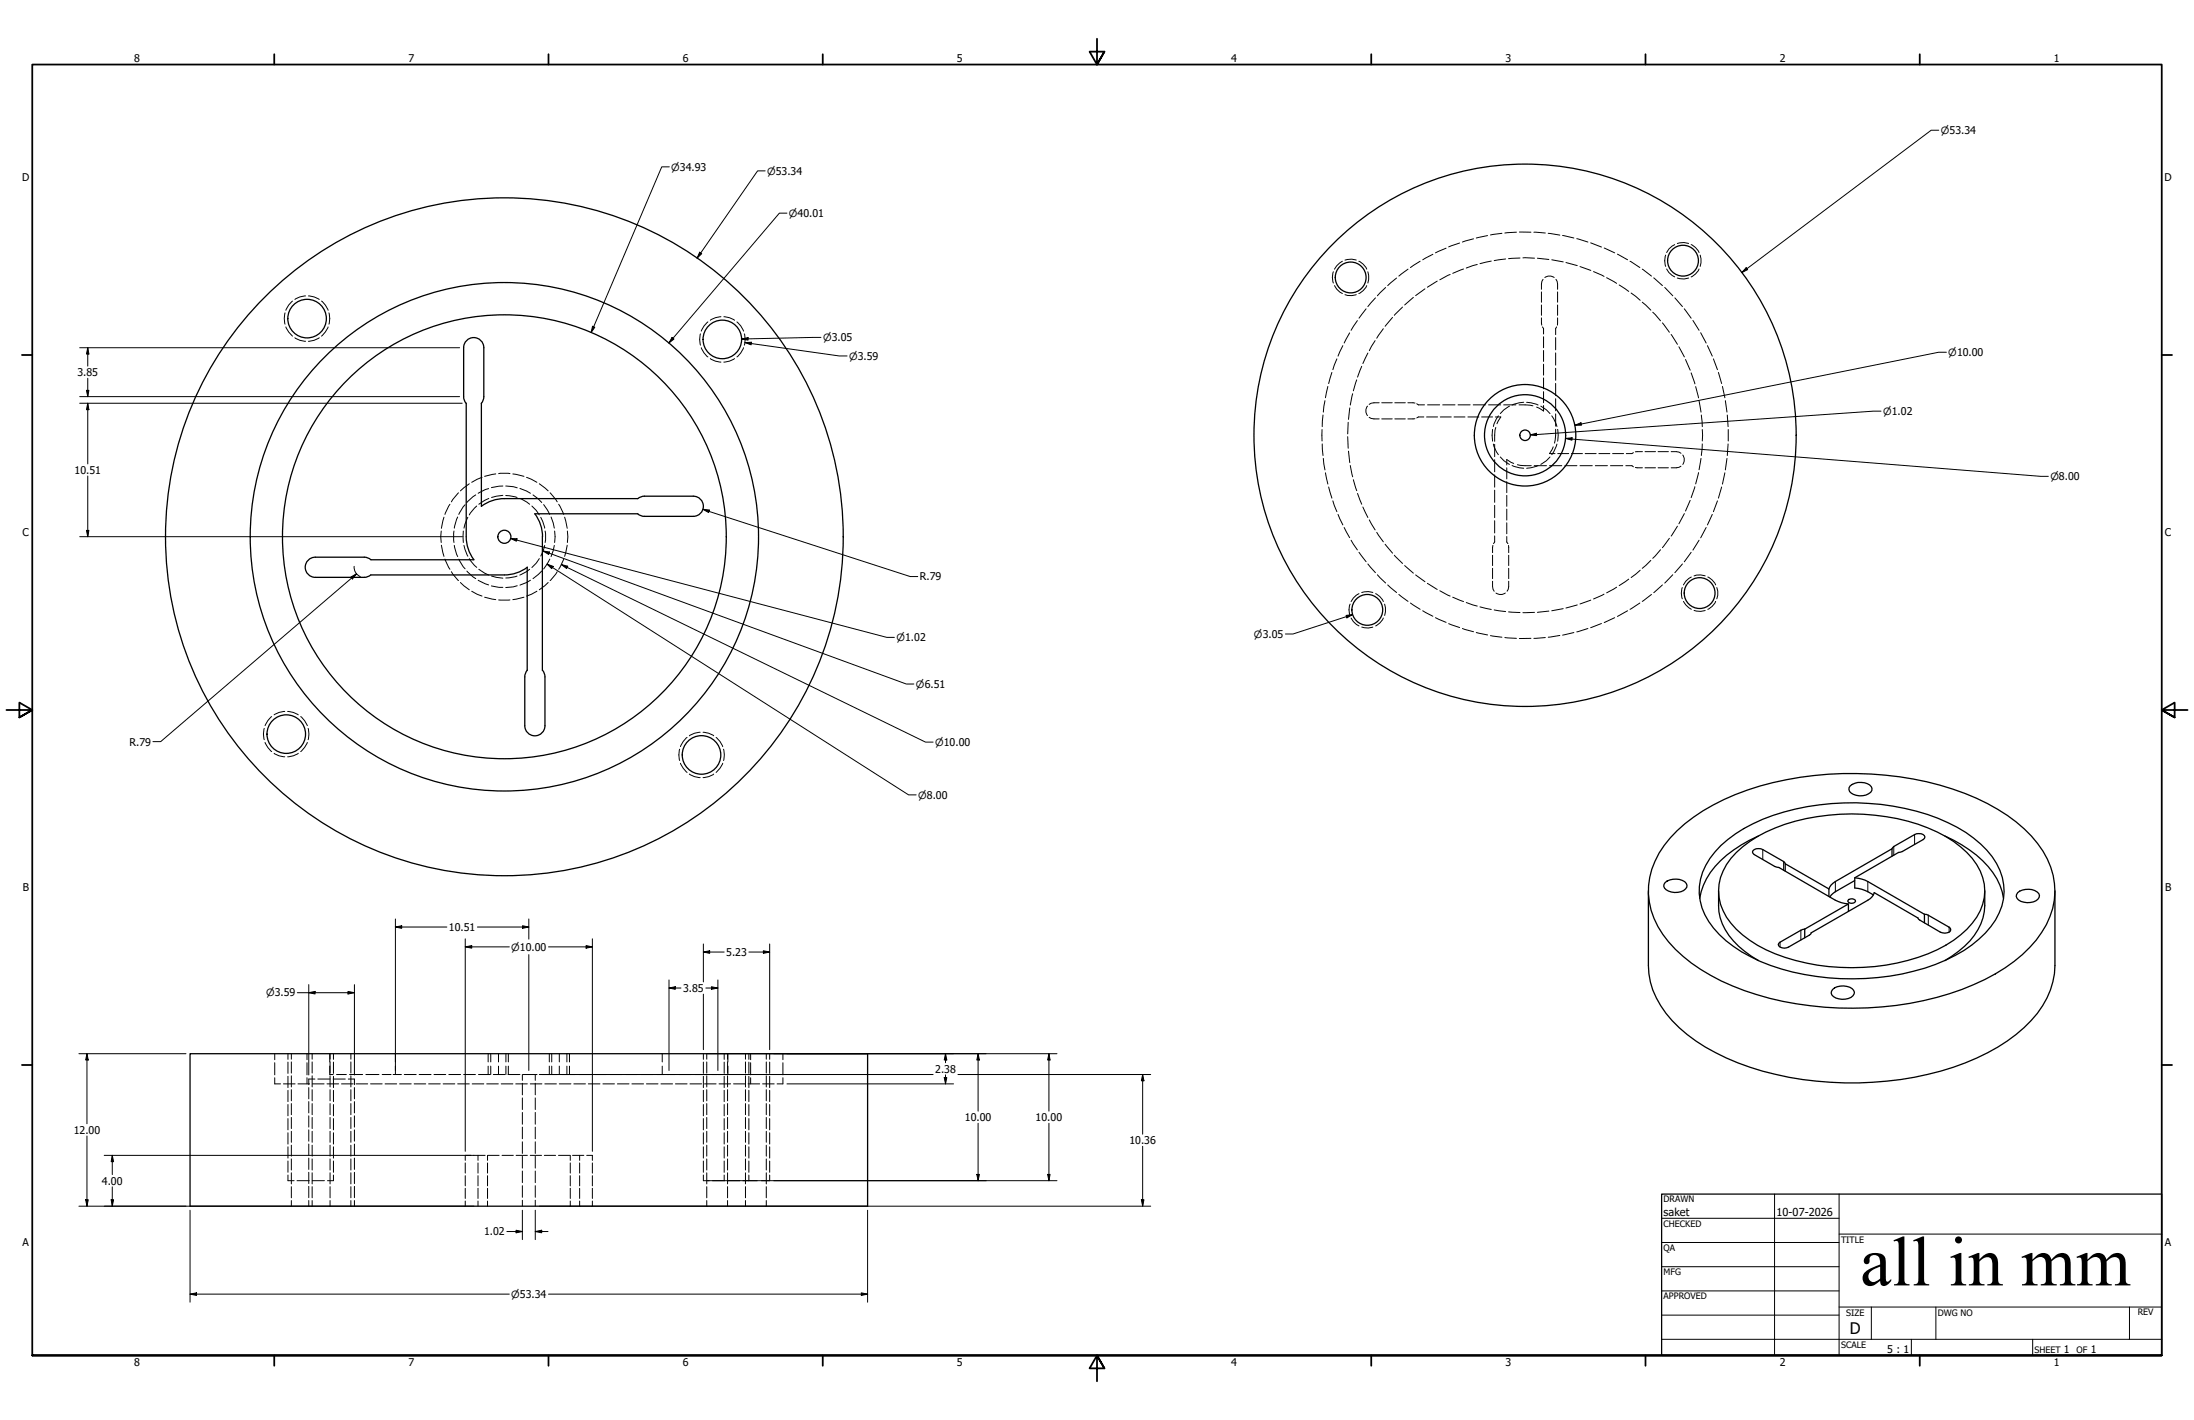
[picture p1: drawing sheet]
<svg xmlns="http://www.w3.org/2000/svg" width="864mm" height="559mm" viewBox="0 0 864 559" stroke-linecap="round" stroke-linejoin="round" font-family="sans-serif">
<!-- layer: Hidden (ANSI) -->
<g fill="none" stroke="#000" stroke-width=".39">
<path d="M569.2 97.7l-4.2 1.8M574.5 95.6l-4.3 1.6M580 94l-4.4 1.2M585.5 92.7l-4.4 1M591.2 91.8l-4.5 .7M596.9 91.4l-4.6 .3M598 91.3l4.6 .1M603.8 91.4l4.5 .3M609.4 91.8l4.6 .7M615.1 92.6l4.4 1.1M620.6 93.9l4.4 1.3M626.1 95.6l4.3 1.6"/>
<path d="M631.4 97.6l4.2 1.9M541.4 117.2l-3 3.4M545.4 113.2l-3.2 3.2M549.7 109.4l-3.5 3M554.2 105.9l-3.6 2.7M556.3 117l-3.4 3M559 102.8l-3.8 2.5M560.9 113.7l-3.7 2.6M564 100.1l-4 2.1M565.7 110.6l-3.9 2.4M570.8 108l-4.1 2.1M576.1 105.9l-4.3 1.7"/>
<path d="M581.5 104.1l-4.3 1.4M587 102.7l-4.5 1.1M592.6 101.9l-4.5 .7M598.3 101.5l-4.5 .3M599.4 101.5l4.6 .1M605.2 101.6l4.5 .5M606.7 114.9v4M607.4 109.9l-.7 1.9v2.1M608.1 109.2a3 3 0 0 1 3.7 0M610.8 102.2l4.5 .9M612.5 109.9l.6 1.9v2.1M613.1 114.9v4"/>
<path d="M616.4 103.3l4.4 1.2M621.9 104.9l4.3 1.5M627.3 106.9l4.1 1.9M632.4 109.3l3.9 2.2M636.7 100l4 2.2M637.3 112.1l3.8 2.6M641.6 102.8l3.9 2.5M642 115.3l3.6 2.9M646.4 105.9l3.6 2.7M646.4 118.9l3.4 3.1M650.9 109.3l3.5 3.1M655.3 113.2l3.1 3.2"/>
<path d="M659.3 117.2l2.9 3.4M528.6 136l-1.9 4.1M531.2 131l-2.1 4M534.3 126.2l-2.5 3.8M537.7 121.5l-2.8 3.7M538.4 138.9l-2 4.2M541.3 134l-2.3 4M544.5 129.3l-2.6 3.8M548.1 124.9l-2.9 3.5M552.1 120.8l-3.3 3.3M606.7 125.1l.2 2.9M606.7 120v4.1"/>
<path d="M607.1 128.7l.5 .6v2.1M607.6 132.5v4.3M607.6 137.9v4.3M612.3 132.8v4.9M612.3 138.9v4.8M612.7 128.7l-.4 .6v2.4M613.1 125.1l-.1 2.9M613.1 120v4.1M650.6 122.9l3 3.3M654.4 127.1l2.7 3.6M657.8 131.6l2.5 3.9M660.8 136.5l2.2 4"/>
<path d="M662.9 121.5l2.8 3.7M666.4 126.1l2.4 3.9M669.4 130.9l2.2 4.1M672.1 136l1.9 4.1M521.5 157.7l-.6 4.5M522.7 152.1l-1 4.4M524.3 146.6l-1.3 4.3M526.2 141.2l-1.6 4.3M532.4 154.9l-.9 4.5M534 149.5l-1.3 4.3M536 144.1l-1.6 4.3M538.3 159.8a2.79 2.79 0 0 0 0 3.7"/>
<path d="M542.9 158.5h-2.1l-1.9 .6M543.9 158.5h4.1M549 158.5h4.1M554.2 158.5l2.8 .1M557.7 158.9l.6 .4h2.4M561.9 159.3h4.8M567.9 159.3h4.8M573.9 159.3h4.8M579.9 159.3h4.8M585.9 159.3h4.8M591.9 159.3h4.8M597.9 159.3l5.5 .4"/>
<path d="M607.6 159.6v2.1l-2.8-1.5M607.6 143.3v4.3M607.6 148.7v4.3M607.6 154.1v4.4M612.3 144.9v4.8M612.3 150.9v4.8M612.3 156.9v4.8M663.4 141.5l1.9 4.2M665.7 146.7l1.4 4.4M667.4 152.1l1.2 4.5M668.8 157.7l.7 4.5M674.4 141.2l1.6 4.3"/>
<path d="M676.4 146.6l1.3 4.3M678 152.1l.9 4.4M679.1 157.7l.7 4.5M520.4 169v4.5M520.4 174.7l.4 4.6M520.8 163.3l-.4 4.6M530.5 171.8l.2 4.6M530.7 166.2l-.2 4.6M530.8 177.5l.5 4.6M531.3 160.5l-.5 4.5M538.9 164.2l1.9 .6h2.1M543.9 164.8h4.1"/>
<path d="M549 164.8h4.1M557 164.8h-2.8M560.5 164.1h-2.2l-.6 .4M561.5 164.1h4.3M566.9 164.1h4.3M572.3 164.1h4.3M577.8 164.1h4.3M583.2 164.1h4.3M588.3 174.9v4.8M588.6 164.1h2.1l-1.5 2.7M588.8 168.2l-.3 1.2-.2 4.3M611.4 175.8l-1.5 2.7h2.2"/>
<path d="M612.3 168.9l-.4 5.5M612.3 162.9v4.8M613.2 178.5h4.3M618.6 178.5h4.3M624 178.5h4.3M629.3 178.5h4.4M634.7 178.5h4.4M642.9 178.1l-.5 .4h-2.3M646.5 177.7l-2.8 .1M647.5 177.7h4.1M652.7 177.7h4M657.8 177.7h2l1.9 .7"/>
<path d="M662.4 179.1a3 3 0 0 1 0 3.7M669.7 163.3l.4 4.6M670.1 174.7l-.4 4.6M670.1 169v4.5M679.9 163.3l.3 4.6M680.2 174.7l-.3 4.6M680.3 169v4.5M177.1 198.4l-2 4M180.5 193.9l-2.8 3.6M183.1 198.6l-2.5 3.8M184.7 190.4l-3.5 2.8M187.3 194.8l-3.5 2.9"/>
<path d="M189.7 187.8l-4 2M192.3 192.3l-4.1 1.8M195.1 186.5l-4.3 1M196.3 186.4h4.4M197.9 191.3l-4.5 .6M199.1 191.3l4.5 .7M201.9 186.5l4.3 1M204.7 192.2l4.1 1.9M207.3 187.8l4 2M209.8 194.8l3.4 2.9M212.3 190.4l3.5 2.8M214 198.6l2.4 3.8"/>
<path d="M216.5 193.9l2.8 3.6M219.9 198.4l2 4M520.9 180.4l.6 4.5M521.7 186.1l1 4.4M523 191.6l1.3 4.4M524.6 197.1l1.6 4.3M531.5 183.2l.9 4.4M532.7 188.8l1.3 4.3M534.4 194.2l1.6 4.2M536.4 199.5l2 4.1M588.3 180.9v4.8M588.3 186.9v4.8"/>
<path d="M588.3 192.9v4.8M588.3 198.9v4.8M593.1 184.1v4.4M593.1 189.5v4.4M593.1 194.9v4.4M595.8 182.4l-2.7-1.6v2.2M597.3 182.9l5.4 .4M603.9 183.3h4.8M609.9 183.3h4.8M615.9 183.3h4.8M621.9 183.3h4.8M628 183.3h4.7"/>
<path d="M633.9 183.3h4.8M640 183.3h2.4l.5 .4M643.7 184l2.8 .1M647.5 184.1h4.1M652.7 184.1h4M661.7 183.5l-1.9 .6h-2M665.3 196.9l-1.9 4.2M667.1 191.5l-1.4 4.3M668.6 186l-1.2 4.4M669.5 180.4l-.7 4.4M676 197.1l-1.6 4.3M677.7 191.6l-1.3 4.4"/>
<path d="M678.9 186.1l-.9 4.4M679.8 180.4l-.7 4.5M173.7 209v4.5M173.7 214.6l1.1 4.3M174.8 203.5l-1.1 4.4M178.7 209v4.5M178.8 214.6l1.3 4.4M180.1 203.5l-1.3 4.3M216.9 203.5l1.3 4.3M218.2 214.6l-1.3 4.4M218.3 209v4.5M222.2 203.5l1.1 4.4"/>
<path d="M223.3 214.6l-1.1 4.3M223.3 209v4.5M526.7 202.4l1.9 4.2M529.1 207.6l2.1 4M531.8 212.6l2.5 3.8M534.9 217.4l2.8 3.6M539 204.6l2.3 3.9M541.9 209.5l2.6 3.7M545.2 214.2l2.9 3.5M548.8 218.5l3.3 3.2M587.5 218.5v4.1M587.6 214.6l-.1 2.9"/>
<path d="M588.3 210.9v2.4l-.4 .6M588.3 204.9v4.8M593.1 211.1v2.2l.4 .6M593.1 200.3v4.4M593.1 205.7v4.4M593.8 214.6l.1 2.9M593.9 218.5v4.1M653.6 216.3l-3 3.4M657.1 211.8l-2.7 3.7M660.3 207.1l-2.5 3.8M663 202.1l-2.2 4M665.7 217.4l-2.8 3.6"/>
<path d="M668.8 212.6l-2.4 3.9M671.6 207.6l-2.2 4M674 202.4l-1.9 4.2M175.1 220l2 4M177.7 225l2.8 3.5M180.6 220l2.5 3.8M181.2 229.2l3.5 2.9M183.8 224.7l3.5 3M185.7 232.7l4 1.9M188.2 228.3l4.1 1.9M190.8 235l4.3 1M193.4 230.6l4.5 .5"/>
<path d="M196.3 236.1h4.4M203.6 230.5l-4.5 .7M206.2 235l-4.3 1M208.8 228.3l-4.1 2M211.3 232.7l-4 1.9M213.2 224.7l-3.4 3M215.8 229.2l-3.5 2.9M216.4 220l-2.4 3.9M219.3 225l-2.8 3.5M221.9 220l-2 4M538.4 221.9l3 3.5M542.2 226.2l3.2 3.2"/>
<path d="M546.2 230.2l3.5 3M550.6 233.9l3.6 2.8M552.9 222.6l3.4 3M555.2 237.3l3.8 2.5M557.2 226.3l3.7 2.6M561.8 229.6l3.9 2.4M566.7 232.5l4.1 2.1M571.8 235l4.3 1.7M577.2 237.1l4.3 1.4M582.5 238.8l4.5 1M587.5 228.7v2.1l.6 1.9M587.5 223.6v4.1"/>
<path d="M588.8 233.4a3.1 3.1 0 0 0 3.7 0M593.9 228.7v2.1l-.7 1.9M593.9 223.6v4.1M615.3 239.5l-4.5 .8M620.8 238.1l-4.4 1.2M626.2 236.2l-4.3 1.5M631.4 233.8l-4.1 1.9M636.3 231.1l-3.9 2.2M641.1 227.9l-3.8 2.5M645.5 237.3l-3.9 2.5M645.6 224.4l-3.6 2.9M649.8 220.5l-3.4 3.1"/>
<path d="M650 233.9l-3.6 2.8M654.4 230.2l-3.5 3M658.4 226.2l-3.1 3.2M662.2 221.9l-2.9 3.5M560 240.3l4 2.2M565 243.1l4.2 1.8M570.2 245.4l4.3 1.6M575.6 247.3l4.4 1.3M581.1 248.9l4.4 1M586.7 250.1l4.5 .7M588.1 240l4.5 .7M592.3 250.9l4.6 .3"/>
<path d="M593.8 240.8l4.5 .2M602.6 251.2l-4.6 .1M604 241l-4.6 .1M608.3 250.9l-4.5 .3M609.7 240.5l-4.5 .5M614 250.1l-4.6 .7M619.5 248.9l-4.4 1M625 247.3l-4.4 1.4M630.4 245.4l-4.3 1.6M635.6 243.1l-4.2 1.9M640.7 240.3l-4 2.3M108.1 414.7v2.3"/>
<path d="M108.1 418.2v4.8M114.7 414.7v2.1M114.7 417.9v4.4M120.8 414.7v2.3M120.8 418.2v4.8M122.9 414.7v2.1M122.9 417.9v4.4M129.8 414.7v3.2M129.8 419.5v3.3h1.3M129.9 414.7v2.1M129.9 417.9v4.4M138.1 414.7v2.1"/>
<path d="M138.1 417.9v4.4M155.6 414.7v3.2M155.6 419.5v3.3M192.2 414.7v3.2M192.2 419.5v3.3M193.2 414.7v3.2M193.2 419.5v3.3M196.2 414.7v3.2M196.2 419.5v3.3M199.1 414.7v3.2M199.1 419.5v3.3M200.1 414.7v3.2"/>
<path d="M200.1 419.5v3.3M216.2 414.7v3.2M216.2 419.5v3.3M217.2 414.7v3.2M217.2 419.5v3.3M220.2 414.7v3.2M220.2 419.5v3.3M223.1 414.7v3.2M223.1 419.5v3.3M224.2 414.7v3.2M224.2 419.5v3.3M260.7 414.7v3.2"/>
<path d="M260.7 419.5v3.3M278.2 414.7v2.1M278.2 417.9v4.4M286.4 414.7v2.1M286.4 417.9v4.4M286.5 414.7v3.2M286.5 419.5v3.3h-1.3M293.4 414.7v2.1M293.4 417.9v4.4M295.5 414.7v2.3M295.5 418.2v4.8M301.6 414.7v2.1"/>
<path d="M301.6 417.9v4.4M308.2 414.7v2.3M308.2 418.2v4.8M108.1 424.1v2.4h2.3M111.6 426.5h4.5M114.7 423.4v4.3M114.7 428.8v4.4M114.7 434.3v4.4M114.7 439.7v4.4M117.3 426.5h4.6M120.8 424.1v2.4M121.5 424.6h2.5"/>
<path d="M122.9 423.4v4.3M122.9 428.8v4.4M122.9 434.3v4.4M122.9 439.7v4.4M123 426.5h4.6M125.1 424.6h4.8M128.7 426.5h4.6M129.9 423.4v4.3M129.9 428.8v4.4M129.9 434.3v4.4M129.9 439.7v4.4M131.1 424.6h4.8"/>
<path d="M132.5 422.8h3.8M134.4 426.5h4.6M137.1 424.6h2.4M137.6 422.8h5.1M138.1 423.4v4.3M138.1 428.8v4.4M138.1 434.3v4.4M138.1 439.7v4.4M140.1 426.5h4.6M144 422.8h5.2M145.9 426.5h4.5M150.4 422.8h3.5"/>
<path d="M151.6 426.5h4.5M154.7 422.8h3.3M157.3 426.5h4.6M159.1 422.8h4.7M163 426.5h4.6M165 422.8h4.7M168.7 426.5h4.6M170.8 422.8h4.7M174.4 426.5h4.6M176.7 422.8h4.6M180.1 426.5h4.6M182.5 422.8h4.6"/>
<path d="M185.9 426.5h4.5M188.3 422.8h4.7M191.6 426.5h4.6M194.2 422.8h4.6M197.3 426.5h4.6M200 422.8h4.7M203 426.5h4.6M205.6 422.8v2.3M205.6 426.3v4.5M205.6 432.1v4.5M205.6 437.8v4.6M205.8 422.8h5.6"/>
<path d="M208.7 426.5h4.6M210.7 422.8v2.3M210.7 426.3v4.5M210.7 432.1v4.5M210.7 437.8v4.6M213 422.8h6.4M214.4 426.5h4.6M220.2 426.5h4.5M221 422.8h5.6M225.9 426.5h4.5M227.8 422.8h4.9M231.6 426.5h4.6"/>
<path d="M233.9 422.8h4.9M237.3 426.5h4.6M240 422.8h4.9M243 426.5h4.6M246.1 422.8h4.9M248.7 426.5h4.6M252.2 422.8h4.8M254.4 426.5h4.6M258.3 422.8h3.3M260.2 426.5h4.5M262.4 422.8h3.5M265.9 426.5h4.5"/>
<path d="M267.1 422.8h5.2M271.6 426.5h4.6M273.6 422.8h5.1M277.3 426.5h4.6M278.2 423.4v4.3M278.2 428.8v4.4M278.2 434.3v4.4M278.2 439.7v4.4M280 422.8h3.8M283 426.5h4.6M286.4 423.4v4.3M286.4 428.8v4.4"/>
<path d="M286.4 434.3v4.4M286.4 439.7v4.4M288.7 426.5h4.6M293.4 423.4v4.3M293.4 428.8v4.4M293.4 434.3v4.4M293.4 439.7v4.4M294.4 426.5h4.6M295.5 424.1v2.4M300.2 426.5h4.5M301.6 423.4v4.3M301.6 428.8v4.4"/>
<path d="M301.6 434.3v4.4M301.6 439.7v4.4M308.2 424.1v2.4h-2.3M114.7 445.2v4.3M114.7 450.7v4.3M114.7 456.1v4.3M122.9 445.2v4.3M122.9 450.7v4.3M122.9 456.1v4.3M129.9 445.2v4.3M129.9 450.7v4.3M129.9 456.1v4.3"/>
<path d="M138.1 445.2v4.3M138.1 450.7v4.3M138.1 456.1v4.3M183.1 457.6v4M185.4 454.7h-2.3v1.9M186.5 454.7h4.4M188.2 454.7v1.9M188.2 457.6v4M192 454.7h4.5M197.6 454.7h4.5M203.1 454.7h4.5M205.6 443.5v4.6"/>
<path d="M205.6 449.3v4.6M205.6 455v4.7M208.7 454.7h4.5M210.7 443.5v4.6M210.7 449.3v4.6M210.7 455v4.7M214.2 454.7h4.5M219.8 454.7h4.5M225.4 454.7h4.4M228.2 454.7v1.9M228.2 457.6v4M230.9 454.7h2.3v1.9"/>
<path d="M233.2 457.6v4M278.2 445.2v4.3M278.2 450.7v4.3M278.2 456.1v4.3M286.4 445.2v4.3M286.4 450.7v4.3M286.4 456.1v4.3M293.4 445.2v4.3M293.4 450.7v4.3M293.4 456.1v4.3M301.6 445.2v4.3M301.6 450.7v4.3"/>
<path d="M301.6 456.1v4.3M113.3 464.6h2.5M114.7 461.5v4.4M114.7 467v4.4M114.7 472.4v2.3M116.9 464.6h4.8M122.9 461.5v4.4M122.9 467v4.4M122.9 472.4v2.3M122.9 464.6h4.8M128.9 464.6h2.4M129.9 461.5v4.4"/>
<path d="M129.9 467v4.4M129.9 472.4v2.3M138.1 461.5v4.4M138.1 467v4.4M138.1 472.4v2.3M183.1 462.7v4M183.1 467.6v4M183.1 472.6v2.1M188.2 462.7v4M188.2 467.6v4M188.2 472.6v2.1M205.6 460.8v4.6"/>
<path d="M205.6 466.6v4.6M205.6 472.3v2.4M210.7 460.8v4.6M210.7 466.6v4.6M210.7 472.3v2.4M228.2 462.7v4M228.2 467.6v4M228.2 472.6v2.1M233.2 462.7v4M233.2 467.6v4M233.2 472.6v2.1M276.9 464.6h2.3"/>
<path d="M278.2 461.5v4.4M278.2 467v4.4M278.2 472.4v2.3M280.4 464.6h4.8M286.4 461.5v4.4M286.4 467v4.4M286.4 472.4v2.3M286.4 464.6h4.8M292.4 464.6h5.7M293.4 461.5v4.4M293.4 467v4.4M293.4 472.4v2.3"/>
<path d="M299.7 464.6h3.3M301.6 461.5v4.4M301.6 467v4.4M301.6 472.4v2.3"/>
</g>
<!-- layer: Hidden Narrow (ANSI) -->
<g fill="none" stroke="#000" stroke-width=".39">
<path d="M659.2 96.3l-2.3 1.7-.9 1.4M660.2 95.8a6.4 6.4 0 0 1 4.5 0M665.7 96.3a6.2 6.2 0 0 1 3.1 3.1M115.1 118.5a8.2 8.2 0 0 0-2.6 3.6M120.3 116.5a7.3 7.3 0 0 0-4.2 1.4M121.4 116.5a7.7 7.7 0 0 1 4.3 1.4M126.6 118.5a8.2 8.2 0 0 1 2.6 3.6M524.8 106.9a6.7 6.7 0 0 0 0 4.5M525.3 112.4l.9 1.4 2.2 1.7M528.4 102.8l-2.2 1.8-.9 1.3M529.4 116a6.4 6.4 0 0 0 4.4 0M529.4 102.4a6.4 6.4 0 0 1 4.4 0"/>
<path d="M534.9 102.8a6.2 6.2 0 0 1 3.1 3.1M538 112.4a6.2 6.2 0 0 1-3.1 3.1M538.4 106.9l.3 1.4-.3 3.1M655.6 100.4a6.7 6.7 0 0 0 0 4.4M656 105.9l.9 1.4 2.3 1.7M660.2 109.4a6.4 6.4 0 0 0 4.5 0M668.8 105.9a6.2 6.2 0 0 1-3.1 3.1M669.2 100.4l.3 1.4-.3 3M112.2 123.1a7.9 7.9 0 0 0 0 4.5M112.5 128.7l1.1 1.9 1.5 1.7M116.1 132.9a7.3 7.3 0 0 0 4.2 1.4M125.7 132.9a7.7 7.7 0 0 1-4.3 1.4"/>
<path d="M129.2 128.7l-1.1 1.9-1.5 1.7M129.5 123.1a7.9 7.9 0 0 1 0 4.5M275.7 131.4a7.9 7.9 0 0 0 0 4.4M276 136.8a8.2 8.2 0 0 0 2.6 3.7M278.6 126.7a8.2 8.2 0 0 0-2.6 3.6M283.8 124.7a7.3 7.3 0 0 0-4.2 1.3M284.9 124.7a7.3 7.3 0 0 1 4.2 1.3M290.1 126.7a8.2 8.2 0 0 1 2.6 3.6M292.7 136.8a8.2 8.2 0 0 1-2.6 3.7M293 131.4a7.9 7.9 0 0 1 0 4.4M279.6 141.1a7.3 7.3 0 0 0 4.2 1.4M289.1 141.1a7.3 7.3 0 0 1-4.2 1.4"/>
<path d="M594.2 159.8l-2.3 1.5-1.4 1.5M599.8 158.3l-1.8 .2-2.8 .9M600.9 158.3l1.7 .2 2.8 .9M606.5 159.8l2.2 1.5 1.4 1.5M587.5 169v4.6M587.8 174.8l1.2 3 .8 1.1M589.8 163.6l-.8 1.2-1.2 3M590.5 179.8l1.4 1.5 2.3 1.5M610.1 179.8l-1.4 1.5-2.2 1.5M610.8 163.6l2 4.2M612.8 174.8l-2 4.1M613.1 169l.2 2.3-.2 2.3"/>
<path d="M187.6 199.1l-2.9 3.5M192.4 196.2l-3.9 2.2M197.9 194.9l-4.4 .9M199.1 195l4.4 .8M204.6 196.2l3.9 2.2M209.4 199.1l1.7 1.8 1.2 1.7M595.2 183.2l2.8 .9 1.8 .2M605.4 183.2l-2.8 .9-1.7 .2M182.4 209v4.5M182.6 214.6l1.5 4.3M184.1 203.6l-1.5 4.2M184.7 219.8l2.9 3.5"/>
<path d="M212.3 219.8l-1.2 1.8-1.7 1.7M212.9 203.6l1.5 4.2M214.4 214.6l-1.5 4.2M214.6 209v4.5M188.5 224l3.9 2.3M193.5 226.7l4.4 .8M203.5 226.7l-4.4 .8M208.5 224l-3.9 2.3M531.4 237.7a5.8 5.8 0 0 0 0 4.5M534.9 233.6l-2.2 1.7-.9 1.4M536 233.2a6.3 6.3 0 0 1 4.4 0M541.5 233.6a6.4 6.4 0 0 1 3 3.1"/>
<path d="M545 237.7l.3 1.4-.3 3.1M662.2 231.2a6.7 6.7 0 0 0 0 4.4M662.6 236.7l.9 1.3 2.2 1.8M665.7 227.1l-2.2 1.7-.9 1.4M666.8 226.6a6.3 6.3 0 0 1 4.4 0M672.2 227.1a6.2 6.2 0 0 1 3.1 3.1M675.3 236.7a6.2 6.2 0 0 1-3.1 3.1M675.8 231.2l.3 1.4v1.7l-.3 1.3M531.8 243.2l.9 1.4 2.2 1.7M536 246.8a6.3 6.3 0 0 0 4.4 0M544.5 243.2a6.4 6.4 0 0 1-3 3.1M666.8 240.2a6.3 6.3 0 0 0 4.4 0"/>
<path d="M112.1 280a7.9 7.9 0 0 0-4.2 1.3M113.2 280a7.9 7.9 0 0 1 4.2 1.3M104 286.6a7.9 7.9 0 0 0 0 4.5M104.3 292.2l1.1 1.9 1.5 1.7M106.9 282l-1.5 1.6-1.1 2M107.9 296.4a7.3 7.3 0 0 0 4.2 1.4M117.4 296.4a7.3 7.3 0 0 1-4.2 1.4M118.4 282l1.5 1.6 1.1 2M121 292.2l-1.1 1.9-1.5 1.7M121.3 286.6a7.9 7.9 0 0 1 0 4.5M267.5 294.8a7.9 7.9 0 0 0 0 4.5M270.4 290.2a8.2 8.2 0 0 0-2.6 3.6"/>
<path d="M275.6 288.2a7.7 7.7 0 0 0-4.3 1.4M276.7 288.2a7.3 7.3 0 0 1 4.2 1.4M281.9 290.2a8.2 8.2 0 0 1 2.6 3.6M284.8 294.8a7.9 7.9 0 0 1 0 4.5M267.8 300.4l1.1 1.9 1.5 1.7M271.3 304.6a7.7 7.7 0 0 0 4.3 1.4M280.9 304.6a7.3 7.3 0 0 1-4.2 1.4M284.5 300.4l-1.1 1.9-1.5 1.7M113.3 414.7v2.2M113.3 418v4.4M131.3 414.7v2.2M131.3 418v4.4"/>
<path d="M276.9 414.7v2.2M276.9 418v4.4M285.1 414.7v2.2M285.1 418v4.4M294.8 414.7v2.2M294.8 418v4.4M303 414.7v2.2M303 418v4.4M113.3 423.5v4.5M113.3 429.1v4.4M113.3 434.7v4.4M121.5 424.6v2.2"/>
<path d="M121.5 428v4.4M121.5 433.5v4.5M121.5 439.1v4.4M131.3 423.5v4.5M131.3 429.1v4.4M131.3 434.7v4.4M139.5 424.6v2.2M139.5 428v4.4M139.5 433.5v4.5M139.5 439.1v4.4M276.9 423.5v4.5M276.9 429.1v4.4"/>
<path d="M276.9 434.7v4.4M285.1 423.5v4.5M285.1 429.1v4.4M285.1 434.7v4.4M294.8 423.5v4.5M294.8 429.1v4.4M294.8 434.7v4.4M303 423.5v4.5M303 429.1v4.4M303 434.7v4.4M113.3 440.2v4.4M113.3 445.8v4.4"/>
<path d="M113.3 451.3v4.4M113.3 456.9v4.4M121.5 444.6v4.5M121.5 450.2v4.5M121.5 455.7v4.5M131.3 440.2v4.4M131.3 445.8v4.4M131.3 451.3v4.4M131.3 456.9v4.4M139.5 444.6v4.5M139.5 450.2v4.5M139.5 455.7v4.5"/>
<path d="M191.9 454.7v1.9M191.9 457.6v4M224.5 454.7v1.9M224.5 457.6v4M276.9 440.2v4.4M276.9 445.8v4.4M276.9 451.3v4.4M276.9 456.9v4.4M285.1 440.2v4.4M285.1 445.8v4.4M285.1 451.3v4.4M285.1 456.9v4.4"/>
<path d="M294.8 440.2v4.4M294.8 445.8v4.4M294.8 451.3v4.4M294.8 456.9v4.4M303 440.2v4.4M303 445.8v4.4M303 451.3v4.4M303 456.9v4.4M113.3 462.4v2.2M121.5 461.3v4.5M121.5 466.9v4.4M121.5 472.4v2.3"/>
<path d="M131.3 462.4v2.2M139.5 461.3v4.5M139.5 466.9v4.4M139.5 472.4v2.3M191.9 462.7v4M191.9 467.6v4M191.9 472.6v2.1M224.5 462.7v4M224.5 467.6v4M224.5 472.6v2.1M276.9 462.4v2.2M285.1 462.4v2.2"/>
<path d="M294.8 462.4v2.2M303 462.4v2.2"/>
</g>
<!-- layer: Visible (ANSI) -->
<g fill="none" stroke="#000" stroke-width=".51">
<path d="M182.5 136.8v19.3l.3 1.4 .7 1.2v52.5M182.5 136.8a4 4 0 0 1 4-4 4 4 0 0 1 3.9 4M190.4 136.8v19.3l-.2 1.4-.7 1.2M189.5 158.7v40.5a15 15 0 0 1 9-3M253.6 195.3h19.3a4 4 0 0 1 4 3.9 4 4 0 0 1-4 4h-19.3M253.7 195.3l-1.4 .2-1.3 .7h-52.5M124.1 219.3a4 4 0 0 0-4 3.9 4 4 0 0 0 4 4M124.1 219.3h19.3l1.3 .2 1.3 .8M183.5 211.2a15 15 0 0 0 3 9.1M213.5 211.2v52.6M253.7 203.2l-1.4-.3-1.3-.7h-40.5a14.9 14.9 0 0 1 3.1 9M146 226.2l-1.3 .7-1.3 .3h-19.3"/>
<path d="M146 226.3h52.5a15 15 0 0 0 9.1-3.1l-.1 40.6M146 220.3h40.5M207.6 263.7l-.8 1.3-.2 1.4v19.2M213.5 263.7l.7 1.3 .3 1.4v19.2M206.6 285.6a4 4 0 0 0 3.9 4 4 4 0 0 0 4-4M728.3 309.2a6.4 6.4 0 0 1 8.3 .4 1.85 1.85 0 0 1-1.1 2.8 6.3 6.3 0 0 1-7.5-.9l-.2-1.6zM660.1 326.9a85.9 85.9 0 0 1 43.1-20.1 129.7 129.7 0 0 1 74.8 7.3 58.5 58.5 0 0 1 26.2 20.9 28.8 28.8 0 0 1-2.7 35 67.3 67.3 0 0 1-29.3 19.4 130.6 130.6 0 0 1-90.3-1.4 61.7 61.7 0 0 1-27.4-20.3 28.7 28.7 0 0 1 .6-35zM677.4 332.7a62.8 62.8 0 0 1 29.3-14.3 99.1 99.1 0 0 1 56.1 3.6 45.2 45.2 0 0 1 23.1 17.8 21.3 21.3 0 0 1-2.2 24.8 51.7 51.7 0 0 1-26.1 16.4 98.5 98.5 0 0 1-64.8-2.7 46.7 46.7 0 0 1-20.2-15.7 21.8 21.8 0 0 1 2.5-27.4zM683.5 335.5a54.8 54.8 0 0 1 27.4-13.4 84.5 84.5 0 0 1 51.6 5.3 36.1 36.1 0 0 1 17 15.4 18.7 18.7 0 0 1-3.2 20.5 47.7 47.7 0 0 1-25.3 14.7 85.1 85.1 0 0 1-55.9-4.2 35.6 35.6 0 0 1-16.9-15.4 19.4 19.4 0 0 1 5.3-22.9zM692.1 329a42.1 42.1 0 0 0-20.4 16.8l-2.1 5.1-.6 2.6M702.7 339.9l-.6-.9-8.2-4.7a2.81 2.81 0 0 0-4.1 1l.7 1 8.1 4.7 1.6 .4 22.2 12.9 2.4 .9 2.8 .5M744.7 334l.7-.9 8.2-4.7a2.81 2.81 0 0 1 4.1 1l-.7 1-8.2 4.7-1.5 .4-17.2 9.9v4l1.4 .2a16.6 16.6 0 0 1 5.9 2.6"/>
<path d="M744.7 336.9v-2.9l-22.3 12.9a5.2 5.2 0 0 0-2.5 2.9M765.6 329a42.9 42.9 0 0 1 20.4 16.8l2.1 5.1 .5 2.6M648.8 350.6v29.4a33.9 33.9 0 0 0 12.2 24.4 83.6 83.6 0 0 0 37.9 18.4 131.9 131.9 0 0 0 74.7-4.5 66.2 66.2 0 0 0 28.3-19.5 31.3 31.3 0 0 0 7-18.8v-29.4M655.4 347.3a6.4 6.4 0 0 1 8.4 .4 1.93 1.93 0 0 1-1.1 2.8 6.5 6.5 0 0 1-7.5-1l-.3-.8zM676.5 350.6a24.4 24.4 0 0 0 2.6 15.2 34 34 0 0 0 13 12.2M702.7 342.8v-2.9l17.2 9.9v2.9M727.4 354.3a1.79 1.79 0 0 1 3 .3 1.86 1.86 0 0 1-3.1 .1zM727.6 358.6v-2.9l-17.2 9.9M730.1 345.4l2.8 .5 2.3 1 22.3 12.9M730.1 346.5l-7.7 4.4-2.1 2.1M757.5 359.8l1.5 .4 8.2 4.7 .6 .9a1.92 1.92 0 0 1-2.3 1.4l-1.7-.4-8.2-4.7-.6-.8-17.3-10a4.9 4.9 0 0 1-2.5 3l-22.3 12.8-.7 .9-8.2 4.7a2.86 2.86 0 0 1-4-1l.7-.9 8.2-4.7 1.5-.5M757.5 359.8v3.4"/>
<path d="M781.2 350.6a25 25 0 0 1-2.6 15.2 34.4 34.4 0 0 1-13 12.2M794.2 351.3a6.4 6.4 0 0 1 8.3 .4 2.32 2.32 0 0 1-2.1 3.2 6.3 6.3 0 0 1-6.5-1.4l-.3-.8zM710.4 365.6v3.5M721.4 389.4a6.2 6.2 0 0 1 8.2 .3 2.24 2.24 0 0 1-2.1 3.2 6.4 6.4 0 0 1-6.5-1.4l-.2-.7zM74.8 414.7h266.7v60h-266.7z"/>
<circle cx="531.7" cy="109.2" r="6.1"/>
<circle cx="662.5" cy="102.6" r="6.1"/>
<circle cx="120.9" cy="125.4" r="7.6"/>
<circle cx="284.3" cy="133.6" r="7.6"/>
<circle cx="600.3" cy="171.3" r="106.7"/>
<circle cx="600.3" cy="171.3" r="16"/>
<circle cx="600.3" cy="171.3" r="2.06"/>
<circle cx="600.3" cy="171.3" r="20"/>
<circle cx="198.5" cy="211.2" r="133.4"/>
<circle cx="198.5" cy="211.2" r="87.4"/>
<circle cx="198.5" cy="211.2" r="2.57"/>
<circle cx="198.5" cy="211.2" r="100.1"/>
<circle cx="538.2" cy="240" r="6.1"/>
<circle cx="669" cy="233.4" r="6.1"/>
<circle cx="112.7" cy="288.9" r="7.6"/>
<circle cx="276.1" cy="297.1" r="7.6"/>
</g>
<!-- layer: Visible Narrow (ANSI) -->
<path d="M693.9 334.3v3.9M702.1 339v3.5M745.4 333.1v3.4M753.6 328.4v3.9M722.4 346.9v4M735.2 346.9v4M700.7 370.8v1.9M708.9 366.1v3.9M759 360.2v3.8M767.2 364.9v1.9" fill="none" stroke="#000" stroke-width=".39"/>
<!-- layer: Border (ANSI) -->
<g fill="none" stroke="#000" stroke-width=".7">
<path d="M431.8 15.2v10.2l-2.9-5.1h5.8l-2.9 5.1 2.9-5.1M107.9 21.3v4.1M215.9 21.3v4.1M323.8 21.3v4.1M539.8 21.3v4.1M647.7 21.3v4.1M755.6 21.3v4.1M8.6 139.7h4.1M850.9 139.7h4.1M2.5 279.4h10.2l-5.1-2.9v5.8l5.1-2.9-5.1 2.9M861.1 279.4h-10.2l5.1-2.9v5.8l-5.1-2.9 5.1 2.9M8.6 419.1h4.1"/>
<path d="M850.9 419.1h4.1M12.7 533.4v-508h838.2v508h-838.2h838.2M107.9 533.4v4.1M215.9 533.4v4.1M323.8 533.4v4.1M434.7 538.5l-2.9-5.1 2.9 5.1h-5.8l2.9-5.1v10.2M539.8 533.4v4.1M647.7 533.4v4.1M755.6 533.4v4.1"/>
</g>
<!-- layer: Title (ANSI) -->
<g fill="none" stroke="#000" stroke-width=".39">
<path d="M654 479.4h69.9M698.5 469.9v63.5M723.9 469.9v63.5M654 488.9h69.9M654 498.5h69.9M723.9 485.6h127M654 508h69.9M654 517.5h69.9M723.9 514.3h127M736.6 514.3v12.7M762 514.3v12.7M838.2 514.3v12.7"/>
<path d="M654 527h196.9M752.3 527v6.4M800.1 527v6.4"/>
</g>
<path d="M654 469.9h196.9v63.5h-196.9z" fill="none" stroke="#000" stroke-width=".51"/>
<!-- layer: Dimension (ANSI) -->
<g fill="none" stroke="#000" stroke-width=".39">
<path d="M763.1 51.2h-2.9l-74.6 56.1M263.5 65.7h-3l-27.8 65.2M301.2 67.2h-3l-23.8 34.4M275.4 99.3l.8 .5-1.8 1.8zM309.8 83.9h-3l-43.5 51.1M687.3 105.3l.6 .8-2.3 1.2zM31.4 136.8h149.5M34.5 136.8l.5 2.5h-1zM34.5 136.8v7.3M233.2 128.4l.9 .4-1.4 2.1zM264.5 132.8l.8 .6-2 1.6zM292 133.4l2.4-.6v1.1z"/>
<path d="M293.2 134.8l2.6-.1-.1 1zM293.2 134.8l37.2 5.3h3M323.2 132.8l-31.2 .6M766.1 138.6h-3l-143.1 28.7M31.4 156.1h149.5M31.4 158.7h150.5M34 153.6h1l-.5 2.5zM34.5 158.7l.5 2.5h-1zM34.5 148.8v7.3M34.5 158.7v23.9M602.4 171.1l2.4-.6v.9zM616.3 172.5l2.5-.2-.1 .9z"/>
<path d="M616.3 172.5l187 15h3M620 167.3l2.3-.9 .2 .9zM740.4 161.8h-3l-135 9.3M34.5 187.3v23.9M31.4 211.2h150.5M34 208.7h1l-.5 2.5zM201 211.9l2.5 .1-.2 1zM201 211.9l148.1 38.9h2.9M213.8 216.9l2.5 .3-.3 1zM213.8 216.9l142.9 52.3h3M276.7 200.4l2.5 .3-.3 1zM276.7 200.4l81.6 26.5h3"/>
<path d="M138.1 227.1l2.2-1.3-1.6 2zM139.4 222.9l.4 2.1 .8 1.1 1.2 .8M140.3 225.8l-77.1 66h-3M215.3 222l2.4 .9-.5 .9zM215.3 222l142.3 90.8h3M221 222.2l2.5 .6-.5 .9zM221 222.2l143.3 69.8h3M529.8 242.2l2.6-.3-2.2 1.2zM532.4 241.9l-23.4 7.6h-3M155.6 364.8l2.5-.5v1zM155.6 364.8h20.3M155.6 361.6v59.7"/>
<path d="M183.1 372.6l2.6-.5v1zM183.1 372.6h17.4M183.1 369.4v83.7M187.9 364.8h20.3M205.7 364.3l2.5 .5-2.5 .5zM208.2 361.6v8M208.2 375.7v45.6M215.9 372.6h17.3M230.7 372.1l2.5 .5-2.5 .5zM233.2 369.4v83.7M276.9 374.6l2.4-.5v1.1zM276.9 374.6h8.2"/>
<path d="M276.9 371.5v14.9M294.8 374.6h8.2M300.5 374.1l2.5 .5-2.5 .6zM303 371.5v41.6M117 390.7h22.5M121.5 390.7l2.5-.6v1.1zM121.5 387.5v35.5M137 390.1l2.5 .6-2.5 .5zM139.5 387.5v35.5M263.3 388.8l2.5-.5v1zM263.3 388.8h4.7M263.3 385.6v35.7"/>
<path d="M276.9 391.2v21.9M277.8 388.8h4.8M280 388.3l2.6 .5-2.6 .5zM282.6 385.6v35.7M31.1 414.7h42.1M34.2 414.7l.5 2.4h-1zM34.2 414.7v27.5M278.4 414.7h137.7M372.2 414.7l.5 2.4h-1zM372.2 414.7v3.5M385 414.7l.5 2.4h-1zM385 414.7v22.6"/>
<path d="M412.9 414.7l.4 2.4h-.9zM412.9 414.7v22.6M212.3 422.8h155M309.8 426.5h65.5M371.7 424.1h1l-.5 2.4zM372.2 423v3.5M377.1 422.8h75.8M449.8 422.8l.5 2.5h-1zM449.8 422.8v23.5M34.2 447v27.7M41 454.7h145.6M44.2 454.7l.5 2.4h-.9z"/>
<path d="M44.2 454.7v7.5M385 442v22.6M412.9 442v22.6M449.8 451.1v23.6M31.1 474.7h155.5M33.7 472.1h1l-.5 2.6zM43.8 472.1h.9l-.5 2.6zM44.2 467v7.7M74.8 476.2v36.2M205.6 476.2v11.6M210.7 476.2v11.6M212.3 474.7h240.6"/>
<path d="M278.4 464.6h137.7M341.5 476.2v36.2M384.5 462.2h1l-.5 2.4zM412.4 462.2h.9l-.4 2.4zM449.3 472.1h1l-.5 2.6zM199.5 484.6h6.1M203.1 484.1l2.5 .5-2.5 .5zM210.7 484.6l2.5-.5v1zM210.7 484.6h5M74.8 509.3l2.5-.5v1zM74.8 509.3h125.7M215.9 509.3h125.6"/>
<path d="M339 508.8l2.5 .5-2.5 .5z"/>
</g>
<g fill="#000">
<path d="M275.4 99.3l.8 .5-1.8 1.8zM687.3 105.3l.6 .8-2.3 1.2zM34.5 136.8l.5 2.5h-1zM233.2 128.4l.9 .4-1.4 2.1zM264.5 132.8l.8 .6-2 1.6zM292 133.4l2.4-.6v1.1zM293.2 134.8l2.6-.1-.1 1zM34 153.6h1l-.5 2.5zM34.5 158.7l.5 2.5h-1zM602.4 171.1l2.4-.6v.9zM616.3 172.5l2.5-.2-.1 .9zM620 167.3l2.3-.9 .2 .9z"/>
<path d="M34 208.7h1l-.5 2.5zM201 211.9l2.5 .1-.2 1zM213.8 216.9l2.5 .3-.3 1zM276.7 200.4l2.5 .3-.3 1zM138.1 227.1l2.2-1.3-1.6 2zM215.3 222l2.4 .9-.5 .9zM221 222.2l2.5 .6-.5 .9zM529.8 242.2l2.6-.3-2.2 1.2zM155.6 364.8l2.5-.5v1zM183.1 372.6l2.6-.5v1zM205.7 364.3l2.5 .5-2.5 .5zM230.7 372.1l2.5 .5-2.5 .5z"/>
<path d="M276.9 374.6l2.4-.5v1.1zM300.5 374.1l2.5 .5-2.5 .6zM121.5 390.7l2.5-.6v1.1zM137 390.1l2.5 .6-2.5 .5zM263.3 388.8l2.5-.5v1zM280 388.3l2.6 .5-2.6 .5zM34.2 414.7l.5 2.4h-1zM372.2 414.7l.5 2.4h-1zM385 414.7l.5 2.4h-1zM412.9 414.7l.4 2.4h-.9zM371.7 424.1h1l-.5 2.4zM449.8 422.8l.5 2.5h-1z"/>
<path d="M44.2 454.7l.5 2.4h-.9zM33.7 472.1h1l-.5 2.6zM43.8 472.1h.9l-.5 2.6zM384.5 462.2h1l-.5 2.4zM412.4 462.2h.9l-.4 2.4zM449.3 472.1h1l-.5 2.6zM203.1 484.1l2.5 .5-2.5 .5zM210.7 484.6l2.5-.5v1zM74.8 509.3l2.5-.5v1zM339 508.8l2.5 .5-2.5 .5z"/>
</g>
<text font-size="27.7" x="732.2" y="505.8">all in mm</text>
<text font-size="6.3" x="728.1" y="524.9">D</text>
<g font-size="4.3">
<text x="654.8" y="478.6">saket</text>
<text x="699.3" y="478.6">10-07-2026</text>
</g>
<g font-size="4.2">
<text x="52.8" y="24.4">8</text>
<text x="160.8" y="24.4">7</text>
<text x="268.7" y="24.4">6</text>
<text x="376.7" y="24.4">5</text>
<text x="484.6" y="24.4">4</text>
<text x="592.6" y="24.4">3</text>
<text x="700.5" y="24.4">2</text>
<text x="808.5" y="24.4">1</text>
<text x="8.8" y="71.4">D</text>
<text x="852" y="71.4">D</text>
<text x="30.5" y="148">3.85</text>
<text x="29.3" y="186.5">10.51</text>
<text x="8.9" y="211.1">C</text>
<text x="852.2" y="211.1">C</text>
<text x="362.1" y="228.4">R.79</text>
<text x="51" y="293.4">R.79</text>
<text x="9" y="350.8">B</text>
<text x="852.2" y="350.8">B</text>
<text x="176.7" y="366.3">10.51</text>
<text x="285.9" y="376.2">5.23</text>
<text x="268.9" y="390.3">3.85</text>
<text x="368.1" y="422.1">2.38</text>
<text x="379.8" y="441.1">10.00</text>
<text x="407.6" y="441.1">10.00</text>
<text x="29" y="446.2">12.00</text>
<text x="444.6" y="450.3">10.36</text>
<text x="40.1" y="466.2">4.00</text>
<text x="8.9" y="490.5">A</text>
<text x="190.6" y="486.2">1.02</text>
<text x="852.2" y="490.5">A</text>
<text x="742.9" y="532.6">5 : 1</text>
<text x="812.4" y="532.6">1</text>
<text x="823" y="532.6">1</text>
<text x="52.8" y="537.5">8</text>
<text x="160.8" y="537.5">7</text>
<text x="268.7" y="537.5">6</text>
<text x="376.7" y="537.5">5</text>
<text x="484.6" y="537.5">4</text>
<text x="592.6" y="537.5">3</text>
<text x="700.5" y="537.5">2</text>
<text x="808.5" y="537.5">1</text>
</g>
<g font-size="3.9">
<text x="764" y="52.7">⌀53.34</text>
<text x="264.2" y="67.1">⌀34.93</text>
<text x="301.9" y="68.7">⌀53.34</text>
<text x="310.5" y="85.3">⌀40.01</text>
<text x="324" y="134.3">⌀3.05</text>
<text x="334.2" y="141.5">⌀3.59</text>
<text x="766.9" y="140.1">⌀10.00</text>
<text x="741.2" y="163.3">⌀1.02</text>
<text x="807.1" y="188.9">⌀8.00</text>
<text x="493.6" y="251">⌀3.05</text>
<text x="352.9" y="252.3">⌀1.02</text>
<text x="360.6" y="270.6">⌀6.51</text>
<text x="368.1" y="293.5">⌀10.00</text>
<text x="361.4" y="314.3">⌀8.00</text>
<text x="201.2" y="374.1">⌀10.00</text>
<text x="104.7" y="392.1">⌀3.59</text>
<text x="201.2" y="510.7">⌀53.34</text>
</g>
<g font-size="3.5">
<text x="654.8" y="473.2">DRAWN</text>
<text x="654.8" y="482.8">CHECKED</text>
<text x="724.7" y="488.9">TITLE</text>
<text x="654.8" y="492.3">QA</text>
<text x="654.8" y="501.8">MFG</text>
<text x="654.8" y="511.4">APPROVED</text>
<text x="726.7" y="517.7">SIZE</text>
<text x="762.8" y="517.7">DWG NO</text>
<text x="841.4" y="517.7">REV</text>
<text x="724.7" y="530.4">SCALE</text>
<text x="800.9" y="532.6">SHEET</text>
<text x="817.4" y="532.6">OF</text>
</g>
</svg>
